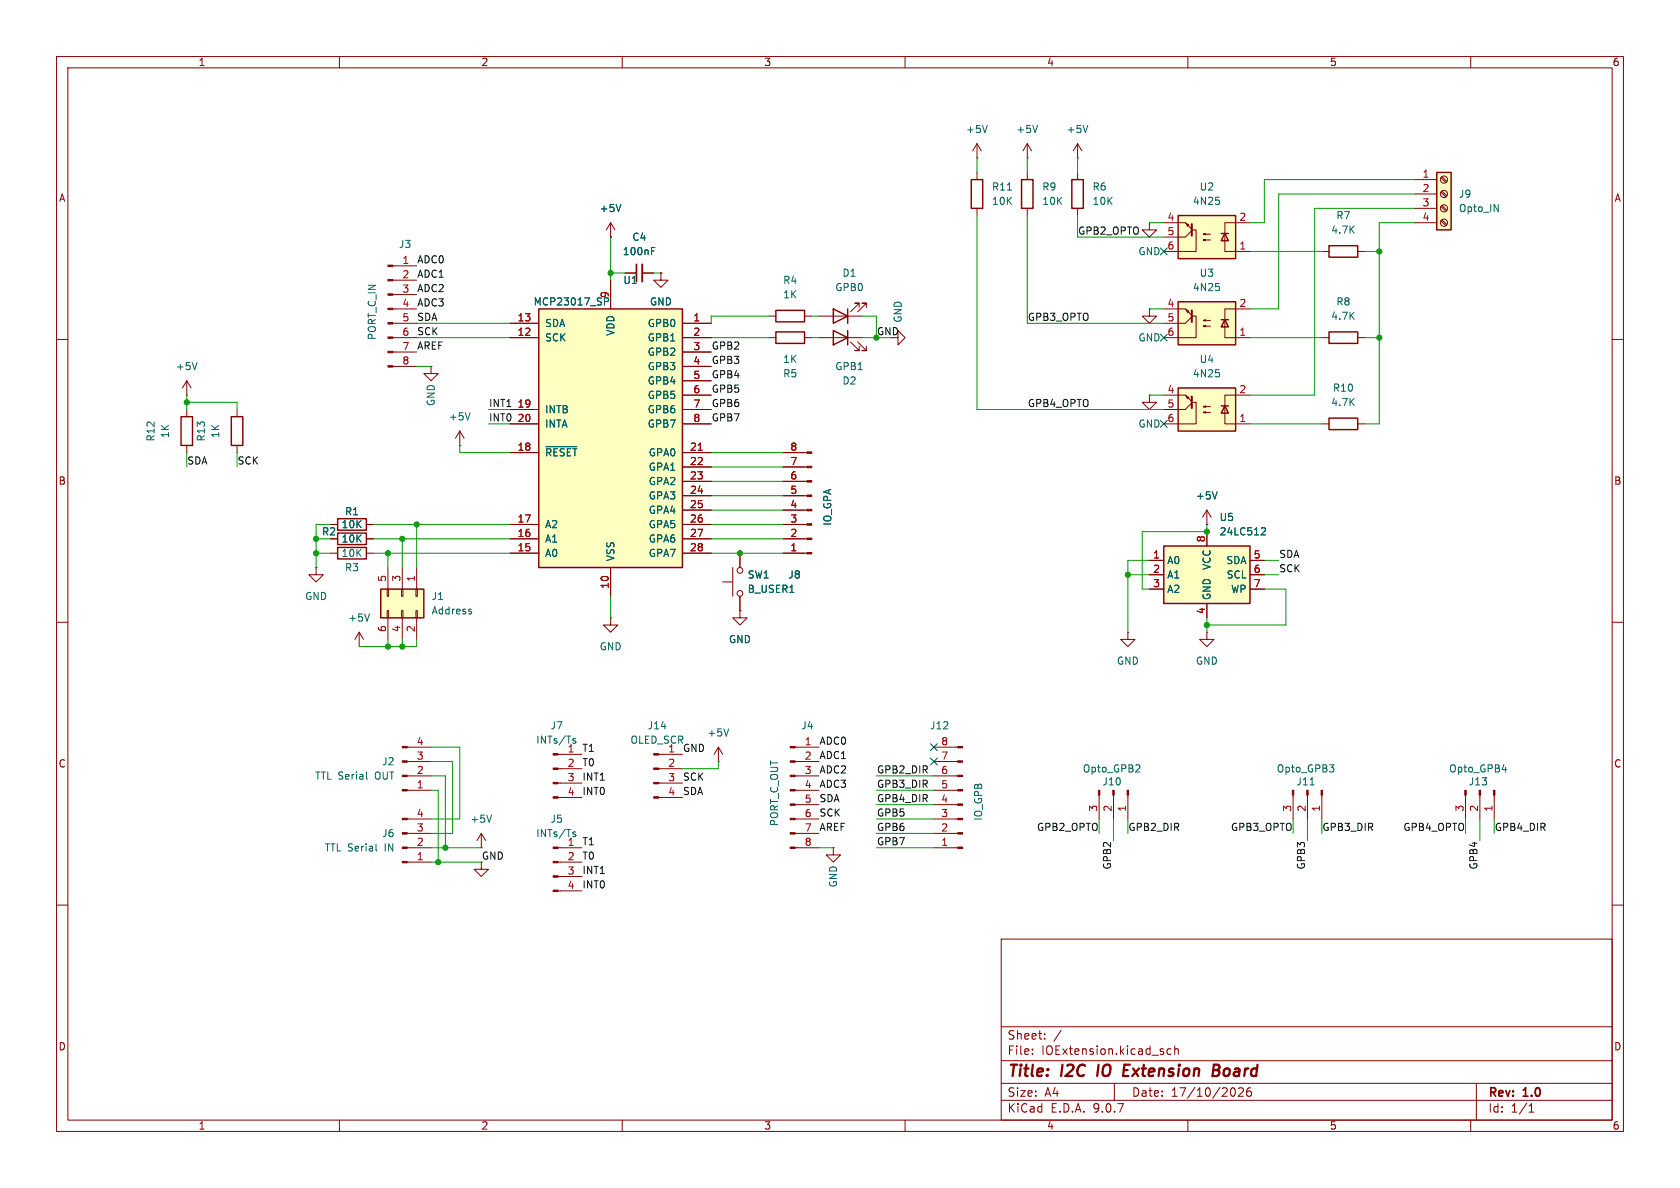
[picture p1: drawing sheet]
<svg xmlns="http://www.w3.org/2000/svg" width="297mm" height="210mm" viewBox="0 0 297 210" stroke-linecap="round" stroke-linejoin="round" font-family="sans-serif">
<g fill="none" stroke="#840000" stroke-width=".18">
<path d="M10 10h277v190h-277zM12 12h273v186h-273zM60 10v2M110 10v2M160 10v2M210 10v2M260 10v2M69.4 47h4.3M69.4 49.5h4.3M69.4 52.1h4.3M69.4 54.6h4.3M69.4 57.2h4.3"/>
<path d="M69.4 59.7h4.3M10 60h2M69.4 62.2h4.3M69.4 64.8h4.3M285 60h2M10 110h2M285 110h2M72 152.4h4.2M72 149.9h4.2M72 147.3h4.2M72 144.8h4.2M10 160h2"/>
<path d="M177 166h108v32h-108zM285 160h2M60 198v2M110 198v2M160 198v2M177 194.5h108M177 191.5h108M177 187.5h108M177 181.5h108M182.5 186.3v.1M182.5 185.5v.1M184.7 183.6v.1"/>
<path d="M184.7 182.8v.1M187.6 182.1l-1.3 2M197 191.5v3M207 185.5l-.4-.1-.3 .3v.4l.2 .2h.5M207.7 185.5l.2-.1 .3 .1 .1 .9M207.7 184.9v1.5M210 198v2M218 192.3a.94 .94 0 0 1 0 1.5M219 192.4l.5-.1 .2 .1 .1 .3-.9 1.1h.9M221.1 192.3a.59 .59 0 0 0-.7 .6v.6l.1 .2 .5 .1 .2-.1v-.5l-.1-.3h-.4l-.3 .3M260 198v2M261 191.5v6.5"/>
<path d="M270.3 196.6h.9M270.3 195.5l.4-.4v1.5"/>
</g>
<path d="M194.2 188.2l-.2 2M198.5 190.2h1M198.7 189.2h.6M198.8 188.2h.9M214.5 189.2h.6M214.6 188.2h.7a.49 .49 0 0 1 .3 .5 .49 .49 0 0 1-.5 .5l.3 .1a.58 .58 0 0 1-.3 .9h-.8z" fill="none" stroke="#840000" stroke-width=".4"/>
<g fill="#840000" stroke="#840000" stroke-width=".18">
<path d="M71.1 152.3h.9v.2h-.9z"/>
<path d="M71.1 149.7h.9v.3h-.9z"/>
<path d="M71.1 147.2h.9v.2h-.9z"/>
<path d="M71.1 144.7h.9v.2h-.9z"/>
<path d="M68.6 46.9h.8v.2h-.8z"/>
<path d="M68.6 49.4h.8v.3h-.8z"/>
<path d="M68.6 51.9h.8v.3h-.8z"/>
<path d="M68.6 54.5h.8v.2h-.8z"/>
<path d="M68.6 57h.8v.3h-.8z"/>
<path d="M68.6 59.6h.8v.2h-.8z"/>
<path d="M68.6 62.1h.8v.3h-.8z"/>
<path d="M68.6 64.6h.8v.3h-.8z"/>
</g>
<path d="M66.5 149.2v1.1l.2 .1" fill="none" stroke="#006464" stroke-width=".18"/>
<path d="M208.3 38.1h10.1v7.6h-10.1z" fill="#ffffc2"/>
<path d="M208.3 38.1h10.1v7.6h-10.1zM215.9 41.3h1.3M216.5 41.3l.7 1.2h-1.3z" fill="none" stroke="#840000" stroke-width=".25"/>
<path d="M205.7 39.4h3.8l1.2 1.1M209.7 39.5l.5 .3-.3 .2zM221 39.4h-4.5v5.1h4.5M210.7 40.8l-1.2 1.1h-3.8M210.8 40.6h.7v3.9h-5.8M212.7 42.4l.4 .1v-.2l-.4 .1h1.3M212.7 41.4l.4 .1v-.2l-.4 .1h1.3M259.1 140.6v4.2M261.6 140.6v4.2M264.2 140.6v4.2" fill="none" stroke="#840000" stroke-width=".18"/>
<path d="M210.7 39.6v2.1" fill="none" stroke="#840000" stroke-width=".36"/>
<path d="M215.5 35.5v.5M265.6 136h.8" fill="none" stroke="#006464" stroke-width=".18"/>
<g fill="#840000" stroke="#840000" stroke-width=".18">
<path d="M264 139.7h.3v.9h-.3z"/>
<path d="M261.5 139.7h.2v.9h-.2z"/>
<path d="M259 139.7h.2v.9h-.2z"/>
</g>
<path d="M205.7 96.5h15.3v10.2h-15.3z" fill="#ffffc2"/>
<path d="M32 73.7h2v5h-2zM40.9 73.7h2v5h-2zM59.7 94.2h5.1v2.1h-5.1zM59.7 96.8h5.1v2h-5.1zM205.7 96.5h15.3v10.2h-15.3z" fill="none" stroke="#840000" stroke-width=".25"/>
<g fill="none" stroke="#840000" stroke-width=".18">
<path d="M33 72.4v1.3M33 78.7v1.3M41.9 72.4v1.3M41.9 78.7v1.3M58.4 95.3h1.3M58.4 97.8h1.3M64.8 95.3h1.2M64.8 97.8h1.2M203.2 99.1h2.5M213.4 94v2.5M221 99.1h2.5M203.2 101.6h2.5"/>
<path d="M203.2 104.1h2.5M213.4 106.7v2.5M221 101.6h2.5M221 104.1h2.5M72 139.7h4.2M72 137.2h4.2M72 134.6h4.2M72 132.1h4.2M194.3 140.6v4.2M196.8 140.6v4.2M199.4 140.6v4.2M228.6 140.6v4.2"/>
<path d="M231.1 140.6v4.2M233.7 140.6v4.2"/>
</g>
<path d="M223.2 93.3l.4 .1 .1 .3-.8 .9h.8M64.8 136.5v1.1l.2 .1M201.3 135.2l.2 .2v.3l-.8 .8h.8M231.6 138.8h.7M235 135.2h.8l-.4 .5M235.7 135.7l.1 .2-.1 .5" fill="none" stroke="#006464" stroke-width=".18"/>
<g fill="#840000" stroke="#840000" stroke-width=".18">
<path d="M233.6 139.7h.2v.9h-.2z"/>
<path d="M231 139.7h.3v.9h-.3z"/>
<path d="M228.5 139.7h.2v.9h-.2z"/>
<path d="M199.3 139.7h.2v.9h-.2z"/>
<path d="M196.7 139.7h.3v.9h-.3z"/>
<path d="M194.2 139.7h.2v.9h-.2z"/>
<path d="M71.1 139.6h.9v.2h-.9z"/>
<path d="M71.1 137h.9v.3h-.9z"/>
<path d="M71.1 134.5h.9v.2h-.9z"/>
<path d="M71.1 132h.9v.2h-.9z"/>
</g>
<path d="M208.3 53.3h10.1v7.7h-10.1z" fill="#ffffc2"/>
<path d="M208.3 53.3h10.1v7.7h-10.1zM215.9 56.5h1.3M216.5 56.5l.7 1.3h-1.3z" fill="none" stroke="#840000" stroke-width=".25"/>
<path d="M205.7 54.6h3.8l1.2 1.2M209.7 54.7l.5 .3-.3 .2zM210.7 56l-1.2 1.2h-3.8M210.8 55.9h.7v3.8h-5.8M212.7 57.7l.4 .1v-.3l-.4 .2h1.3M212.7 56.6l.4 .2v-.3l-.4 .1h1.3M221 54.6h-4.5v5.1h4.5" fill="none" stroke="#840000" stroke-width=".18"/>
<path d="M210.7 54.9v2" fill="none" stroke="#840000" stroke-width=".36"/>
<path d="M215.5 50.7v.6" fill="none" stroke="#006464" stroke-width=".18"/>
<path d="M95.2 54.6h25.4v45.7h-25.4z" fill="#ffffc2"/>
<path d="M95.2 54.6h25.4v45.7h-25.4zM137.2 54.9h5v2h-5zM137.2 58.7h5v2h-5zM147.3 54.6l2.6 1.3-2.6 1.3zM147.3 58.4l2.6 1.3-2.6 1.3zM149.9 54.6v2.6M149.9 58.4v2.6M234.9 73.9h5.1v2h-5.1zM59.7 91.7h5.1v2h-5.1z" fill="none" stroke="#840000" stroke-width=".25"/>
<g fill="none" stroke="#840000" stroke-width=".18">
<path d="M107.9 39.4v2.5M107.9 39.4l-.7 1.2M107.9 39.4l.8 1.2M90.2 57.2h5M90.2 59.7h5M107.9 41.9h.1M107.9 49.5v5.1M110.5 48.3h2M113.5 48.3h2.1M116.8 48.3v1.2h1.3l-1.3 1.3-1.2-1.3h1.2M116.8 48.3h.1M120.6 57.2h5.1"/>
<path d="M120.6 59.7h5.1M135.9 59.7h1.3M135.9 55.9h1.3M142.2 59.7h1.3M142.2 55.9h1.3M144.8 59.7h7.6M144.8 55.9h7.6M151.9 54.4v-.8h-.8h.8l-1.5 1.5M153.2 54.4v-.8h-.8h.8l-1.6 1.5M157.5 59.7h1.2v-1.3l1.3 1.3-1.3 1.3v-1.3M81.3 78.7h.1M81.3 76.2l-.8 1.3"/>
<path d="M81.3 76.2l.7 1.3M81.3 76.2v2.5M90.2 72.4h5M90.2 74.9h5M120.6 72.4h5.1M120.6 74.9h5.1M120.6 62.2h5.1M120.6 64.8h5.1M120.6 67.3h5.1M120.6 69.9h5.1M150.4 60.5l1.5 1.5h-.8h.8v-.8M151.6 60.5l1.6 1.5h-.8h.8v-.8"/>
<path d="M203.2 69.9v1.2h1.3l-1.3 1.3-1.3-1.3h1.3M203.2 69.9h.1M233.7 74.9h1.2M240 74.9h1.3M58.4 92.7h1.3M64.8 92.7h1.2M90.2 80h5M90.2 92.7h5M90.2 95.3h5M90.2 97.8h5M120.6 80h5.1M120.6 92.7h5.1"/>
<path d="M120.6 95.3h5.1M120.6 97.8h5.1M120.6 82.6h5.1M120.6 85.1h5.1M120.6 87.6h5.1M120.6 90.2h5.1M55.9 100.3v1.3h1.2l-1.2 1.3-1.3-1.3h1.3M55.9 100.3h.1M107.9 100.3v5.1M199.4 111.8v1.2h1.3l-1.3 1.3-1.3-1.3h1.3M199.4 111.8h.1M213.4 111.8v1.2h1.2l-1.2 1.3-1.3-1.3h1.3"/>
<path d="M213.4 111.8h.1M165.1 139.7h4.2M165.1 137.2h4.2M165.1 134.6h4.2M165.1 132.1h4.2M85.1 149.9h.1M85.1 152.4v1.3h-1.3l1.3 1.2 1.3-1.2h-1.3M85.1 147.3l-.8 1.3M85.1 147.3l.8 1.3M85.1 147.3v2.6M98.7 149.9h4.2M98.7 152.4h4.2"/>
<path d="M98.7 154.9h4.2M98.7 157.5h4.2M165.1 149.9h4.2M165.1 147.3h4.2M165.1 144.8h4.2M165.1 142.2h4.2"/>
</g>
<path d="M109.8 36.1l-.5 1.3M115.2 44.4h.4M115.2 43.8h.6M83.1 73l-.4 1.2M96.5 79h5.5M86.9 144.1l-.4 1.3M101.3 147.4l.5 .3v.1l-.4 .1M101.3 147.1h.5" fill="none" stroke="#006464" stroke-width=".18"/>
<path d="M123.4 79.6h.8" fill="none" stroke="#a90000" stroke-width=".18"/>
<g fill="#840000" stroke="#840000" stroke-width=".18">
<path d="M169.3 149.7h.9v.3h-.9z"/>
<path d="M169.3 147.2h.9v.2h-.9z"/>
<path d="M169.3 144.7h.9v.2h-.9z"/>
<path d="M169.3 142.1h.9v.3h-.9z"/>
<path d="M169.3 139.6h.9v.2h-.9z"/>
<path d="M169.3 137h.9v.3h-.9z"/>
<path d="M169.3 134.5h.9v.2h-.9z"/>
<path d="M169.3 132h.9v.2h-.9z"/>
<path d="M97.8 149.7h.9v.3h-.9z"/>
<path d="M97.8 152.3h.9v.2h-.9z"/>
<path d="M97.8 154.8h.9v.3h-.9z"/>
<path d="M97.8 157.4h.9v.2h-.9z"/>
</g>
<path d="M112.5 46.7v3.1" fill="none" stroke="#840000" stroke-width=".3"/>
<path d="M113.5 46.7v3.1" fill="none" stroke="#840000" stroke-width=".33"/>
<path d="M208.3 68.6h10.1v7.6h-10.1z" fill="#ffffc2"/>
<path d="M171.7 31.8h2v5h-2zM180.6 31.8h2v5h-2zM189.5 31.8h2v5h-2zM208.3 68.6h10.1v7.6h-10.1zM215.9 71.8h1.3M216.5 71.8l.7 1.2h-1.3z" fill="none" stroke="#840000" stroke-width=".25"/>
<g fill="none" stroke="#840000" stroke-width=".18">
<path d="M172.7 27.9h.1M172.7 25.4v2.5M172.7 30.5v1.3M172.7 36.8v1.3M172.7 25.4l-.7 1.3M172.7 25.4l.8 1.3M181.6 27.9h.1M181.6 25.4v2.5M181.6 30.5v1.3M181.6 36.8v1.3M181.6 25.4l-.8 1.3M181.6 25.4l.8 1.3"/>
<path d="M190.5 27.9h.1M190.5 25.4l-.8 1.3M190.5 25.4l.8 1.3M190.5 25.4v2.5M190.5 30.5v1.3M190.5 36.8v1.3M33 69.9h.1M33 67.3l-.7 1.3M33 67.3l.8 1.3M33 67.3v2.6M205.7 69.9h3.8l1.2 1.1M209.7 70l.5 .2-.3 .3z"/>
<path d="M210.7 71.2l-1.2 1.2h-3.8M210.8 71.1h.7v3.8h-5.8M212.7 72.9l.4 .1v-.2l-.4 .1h1.3M212.7 71.9l.4 .1v-.2l-.4 .1h1.3M221 69.9h-4.5v5h4.5M63.5 114.3h.1M63.5 111.8l-.8 1.2M63.5 111.8l.8 1.2M63.5 111.8v2.5M116.4 133.4h4.2M116.4 135.9h4.2M116.4 138.4h4.2"/>
<path d="M127 134.6h.1M127 132.1l-.8 1.3M127 132.1l.8 1.3M127 132.1v2.5M140.6 132.1h4.2M140.6 134.6h4.2M140.6 137.2h4.2M140.6 139.7h4.2M116.4 141h4.2M140.6 142.2h4.2M140.6 144.8h4.2M140.6 147.3h4.2"/>
<path d="M140.6 149.9h4.2M147.3 149.9v1.2h-1.3l1.3 1.3 1.3-1.3h-1.3M147.3 149.9h.1"/>
</g>
<path d="M210.7 70.1v2" fill="none" stroke="#840000" stroke-width=".36"/>
<path d="M174.5 22.2l-.4 1.2M178.1 33.6h.7M183.4 22.2l-.4 1.2M192.3 22.2l-.4 1.2M34.8 64.1l-.4 1.2M215.5 66v.5M65.3 108.5l-.4 1.3M128.8 128.8l-.4 1.3" fill="none" stroke="#006464" stroke-width=".18"/>
<g fill="#840000" stroke="#840000" stroke-width=".18">
<path d="M115.6 133.2h.8v.3h-.8z"/>
<path d="M115.6 135.8h.8v.2h-.8z"/>
<path d="M115.6 138.3h.8v.3h-.8z"/>
<path d="M115.6 140.8h.8v.3h-.8z"/>
<path d="M139.7 132h.9v.2h-.9z"/>
<path d="M139.7 134.5h.9v.2h-.9z"/>
<path d="M139.7 137h.9v.3h-.9z"/>
<path d="M139.7 139.6h.9v.2h-.9z"/>
<path d="M139.7 142.1h.9v.3h-.9z"/>
<path d="M139.7 144.7h.9v.2h-.9z"/>
<path d="M139.7 147.2h.9v.2h-.9z"/>
<path d="M139.7 149.7h.9v.3h-.9z"/>
</g>
<path d="M254 30.5h2.5v10.1h-2.5z" fill="#ffffc2"/>
<path d="M254 30.5h2.5v10.1h-2.5zM234.9 43.4h5.1v2.1h-5.1z" fill="none" stroke="#840000" stroke-width=".25"/>
<g fill="none" stroke="#840000" stroke-width=".18">
<path d="M203.2 39.4v1.2h1.3l-1.3 1.3-1.3-1.3h1.3M203.2 39.4h.1M250.2 31.8h3.8M250.2 34.3h3.8M250.2 36.8h3.8M250.2 39.4h3.8M254.7 31.4l.9 .9M254.7 34l.9 .8M254.7 36.5l.9 .8M254.7 39l.9 .9M254.9 31.2l.9 .9M254.9 33.8l.9 .8"/>
<path d="M254.9 36.3l.9 .9M254.9 38.9l.9 .8M203.2 54.6v1.3h1.3l-1.3 1.3-1.3-1.3h1.3M203.2 54.6h.1M233.7 44.5h1.2M240 44.5h1.3M76.2 64.8v1.2h-1.3l1.3 1.3 1.3-1.3h-1.3M76.2 64.8h.1M130.8 97.8v2.5M213.4 92.7h.1M213.4 90.2l-.8 1.2M213.4 90.2l.7 1.2"/>
<path d="M213.4 90.2v2.5M127.8 102.9h1.7M129.5 100.3v5.1M130.8 108v1.2h1.3l-1.3 1.3-1.3-1.3h1.3M130.8 108h.1M130.8 105.4v2.6M98.7 133.4h4.2M98.7 135.9h4.2M98.7 138.4h4.2M98.7 141h4.2"/>
<circle cx="255.3" cy="39.4" r=".63"/>
<circle cx="255.3" cy="36.8" r=".63"/>
<circle cx="255.3" cy="31.7" r=".63"/>
<circle cx="255.3" cy="34.3" r=".63"/>
<circle cx="130.8" cy="104.9" r=".51"/>
<circle cx="130.8" cy="100.8" r=".51"/>
</g>
<g fill="#840000" stroke="#840000" stroke-width=".18">
<path d="M97.8 133.2h.9v.3h-.9z"/>
<path d="M97.8 135.8h.9v.2h-.9z"/>
<path d="M97.8 138.3h.9v.3h-.9z"/>
<path d="M97.8 140.8h.9v.3h-.9z"/>
</g>
<path d="M215.2 86.9l-.4 1.3M101.3 130.9l.5 .2v.2l-.4 .1M101.3 130.6h.5" fill="none" stroke="#006464" stroke-width=".18"/>
<path d="M67.3 104.1h7.6v5.1h-7.6z" fill="#ffffc2"/>
<path d="M234.9 58.7h5.1v2h-5.1zM67.3 104.1h7.6v5.1h-7.6z" fill="none" stroke="#840000" stroke-width=".25"/>
<g fill="none" stroke="#840000" stroke-width=".18">
<path d="M90.2 59.7h5M90.2 57.2h5M107.9 41.9h.1M107.9 49.5v5.1M110.5 48.3h2M113.5 48.3h2.1M116.8 48.3h.1M120.6 59.7h5.1M120.6 57.2h5.1M233.7 59.7h1.2M240 59.7h1.3M90.2 72.4h5"/>
<path d="M90.2 74.9h5M120.6 72.4h5.1M120.6 74.9h5.1M120.6 62.2h5.1M120.6 64.8h5.1M120.6 67.3h5.1M120.6 69.9h5.1M58.4 95.3h1.3M58.4 92.7h1.3M64.8 95.3h1.2M64.8 92.7h1.2M90.2 97.8h5"/>
<path d="M90.2 95.3h5M90.2 92.7h5M90.2 80h5M120.6 97.8h5.1M120.6 95.3h5.1M120.6 92.7h5.1M120.6 90.2h5.1M120.6 87.6h5.1M120.6 85.1h5.1M120.6 82.6h5.1M120.6 80h5.1M130.8 97.8v2.5"/>
<path d="M138.4 97.8h4.2M138.4 95.3h4.2M138.4 92.7h4.2M138.4 90.2h4.2M138.4 87.6h4.2M138.4 85.1h4.2M138.4 82.6h4.2M138.4 80h4.2M203.2 99.1h2.5M213.4 92.7h.1M213.4 94v2.5M221 99.1h2.5"/>
<path d="M68.5 104.1h.2v1.3h-.2zM68.5 108h.2v1.2h-.2zM68.6 100.3v3.8M68.6 109.2v3.8M71 104.1h.2v1.3h-.2zM71 108h.2v1.2h-.2zM71.1 100.3v3.8M71.1 109.2v3.8M73.5 104.1h.3v1.3h-.3zM73.5 108h.3v1.2h-.3zM73.7 100.3v3.8M73.7 109.2v3.8"/>
<path d="M107.9 109.2v1.3h1.3l-1.3 1.3-1.2-1.3h1.2M107.9 109.2h.1M107.9 100.3v5.1M130.8 108h.1M130.8 105.4v2.6M203.2 101.6h2.5M203.2 104.1h2.5M213.4 106.7v2.5M221 101.6h2.5M221 104.1h2.5"/>
</g>
<path d="M109.8 36.1l-.5 1.3M115.2 44.4h.4M115.2 43.8h.6M96.5 79h5.5M215.2 86.9l-.4 1.3M223.2 93.3l.4 .1 .1 .3-.8 .9h.8M83.2 108.1l.2 .2-.2 .2M83.2 107.7h.1" fill="none" stroke="#006464" stroke-width=".18"/>
<g fill="#840000" stroke="#840000" stroke-width=".18">
<path d="M142.6 97.7h.9v.2h-.9z"/>
<path d="M142.6 95.1h.9v.3h-.9z"/>
<path d="M142.6 92.6h.9v.2h-.9z"/>
<path d="M142.6 90h.9v.3h-.9z"/>
<path d="M142.6 87.5h.9v.3h-.9z"/>
<path d="M142.6 85h.9v.2h-.9z"/>
<path d="M142.6 82.4h.9v.3h-.9z"/>
<path d="M142.6 79.9h.9v.2h-.9z"/>
</g>
<g fill="none" stroke="#009600" stroke-width=".18">
<path d="M172.7 38.1v34.3h33M172.7 27.9v2.6M181.6 38.1v19.1h24.1M181.6 27.9v2.6M190.5 38.1v3.8h15.2M190.5 27.9v2.6M203.2 39.4h2.5M250.2 39.4h-6.4v35.5h-2.5M250.2 31.8h-26.7v7.6h-2.5M250.2 36.8h-17.8v33.1h-11.4M250.2 34.3h-24.1v20.3h-5.1M73.7 57.2h16.5"/>
<path d="M73.7 59.7h16.5M107.9 41.9v7.6M107.9 48.3h2.6M115.6 48.3h1.2M125.7 59.7h10.2M135.9 55.9h-10.2v1.3M143.5 59.7h1.3M143.5 55.9h1.3M152.4 55.9h2.5v3.8h-2.5M203.2 54.6h2.5M221 59.7h12.7M221 44.5h12.7"/>
<path d="M241.3 59.7h2.5M241.3 44.5h2.5M33 69.9v2.5M33 71.1h8.9v1.3M73.7 64.8h2.5M81.3 78.7v1.3h8.9M86.4 74.9h3.8M86.4 72.4h3.8M203.2 69.9h2.5M221 74.9h12.7M33 80v2.6M41.9 80v2.6"/>
<path d="M55.9 95.3h2.5M55.9 97.8h2.5M58.4 92.7h-2.5v7.6M66 92.7h24.2M66 95.3h24.2M66 97.8h24.2M68.6 97.8v2.5M71.1 95.3v5M73.7 92.7v7.6M125.7 80h12.7M125.7 92.7h12.7M125.7 95.3h12.7"/>
<path d="M125.7 97.8h12.7M125.7 90.2h12.7M125.7 85.1h12.7M125.7 87.6h12.7M125.7 82.6h12.7M203.2 99.1h-3.8v12.7M213.4 92.7v1.3h-11.5v10.1h1.3M223.5 99.1h2.6M68.6 113v1.3M71.1 113v1.3M73.7 113v1.3h-10.2M107.9 105.4v3.8"/>
<path d="M199.4 101.6h3.8M213.4 109.2v2.6M223.5 104.1h3.8v6.4h-13.9M223.5 101.6h2.6M76.2 137.2h2.5v12.7M76.2 134.6h3.8v12.7h-3.8M76.2 132.1h5.1v12.7h-5.1M76.2 139.7h1.3v12.7M127 134.6v1.3h-6.4M154.9 137.2h10.2M154.9 139.7h10.2M76.2 149.9h8.9"/>
<path d="M76.2 152.4h8.9M144.8 149.9h2.5M154.9 147.3h10.2M154.9 144.8h10.2M154.9 149.9h10.2M154.9 142.2h10.2M194.3 144.8v2.5M196.8 144.8v3.8M199.4 144.8v2.5M228.6 144.8v2.5M231.1 144.8v3.8M233.7 144.8v2.5"/>
<path d="M259.1 144.8v2.5M261.6 144.8v3.8M264.2 144.8v2.5"/>
</g>
<path d="M205.1 43.8l1.2 1.3M205.1 59.1l1.2 1.2M206.3 43.8l-1.2 1.3M206.3 59.1l-1.2 1.2M205.1 74.3l1.2 1.2M206.3 74.3l-1.2 1.2M164.5 134l1.2 1.2M164.5 131.5l1.2 1.2M165.7 134l-1.2 1.2M165.7 131.5l-1.2 1.2" fill="none" stroke="#000084" stroke-width=".18"/>
<path d="M123.4 79.6h.8" fill="none" stroke="#a90000" stroke-width=".18"/>
<g fill="#009600" stroke="#009600" stroke-width=".18">
<circle cx="199.4" cy="101.6" r=".46"/>
<circle cx="73.7" cy="92.7" r=".46"/>
<circle cx="68.6" cy="97.8" r=".46"/>
<circle cx="78.7" cy="149.9" r=".46"/>
<circle cx="77.5" cy="152.4" r=".46"/>
<circle cx="243.8" cy="44.5" r=".46"/>
<circle cx="243.8" cy="59.7" r=".46"/>
<circle cx="107.9" cy="48.3" r=".46"/>
<circle cx="71.1" cy="114.3" r=".46"/>
<circle cx="68.6" cy="114.3" r=".46"/>
<circle cx="130.8" cy="97.8" r=".46"/>
<circle cx="154.9" cy="59.7" r=".46"/>
<circle cx="55.9" cy="95.3" r=".46"/>
<circle cx="55.9" cy="97.8" r=".46"/>
<circle cx="71.1" cy="95.3" r=".46"/>
<circle cx="33" cy="71.1" r=".46"/>
<circle cx="213.4" cy="94" r=".46"/>
<circle cx="213.4" cy="110.5" r=".46"/>
</g>
<g font-size="2.8" fill="#840000">
<text x="178" y="190.9">Title:</text>
<text x="187.7" y="190.9">I2C</text>
<text x="194.8" y="190.9">IO</text>
<text x="200.2" y="190.9">Extension</text>
<text x="216.8" y="190.9">Board</text>
</g>
<g font-size="2.1" fill="#840000">
<text x="178" y="184">Sheet:</text>
<text x="178" y="186.7">File:</text>
<text x="184.1" y="186.7">IOExtension.kicad_sch</text>
<text x="178" y="196.9">KiCad</text>
<text x="178" y="194.1">Size:</text>
<text x="184.7" y="194.1">A4</text>
<text x="185.7" y="196.9">E.D.A.</text>
<text x="193.3" y="196.9">9.0.7</text>
<text x="200" y="194.1">Date:</text>
<text x="207" y="194.1">17/10/2026</text>
<text x="263" y="194.3">Rev:</text>
<text x="263" y="196.9">Id:</text>
<text x="267.1" y="196.9">1/1</text>
<text x="269.4" y="194.3">1.0</text>
</g>
<g font-size="1.8" fill="#840000">
<text x="35" y="11.9">1</text>
<text x="85" y="11.9">2</text>
<text x="135" y="11.9">3</text>
<text x="185" y="11.9">4</text>
<text x="235" y="11.9">5</text>
<text x="285" y="11.9">6</text>
<text x="10.3" y="35.9">A</text>
<text x="285.3" y="35.9">A</text>
<text x="10.3" y="85.9">B</text>
<text x="285.3" y="85.9">B</text>
<text x="10.3" y="135.9">C</text>
<text x="285.3" y="135.9">C</text>
<text x="10.3" y="185.9">D</text>
<text x="285.3" y="185.9">D</text>
<text x="35" y="199.9">1</text>
<text x="85" y="199.9">2</text>
<text x="135" y="199.9">3</text>
<text x="185" y="199.9">4</text>
<text x="235" y="199.9">5</text>
<text x="285" y="199.9">6</text>
</g>
<g font-size="1.8" fill="#006464">
<text x="170.7" y="23.7">+5V</text>
<text x="179.6" y="23.7">+5V</text>
<text x="188.5" y="23.7">+5V</text>
<text x="175.3" y="33.9">R11</text>
<text x="184.2" y="33.9">R9</text>
<text x="193" y="33.9">R6</text>
<text x="212" y="33.9">U2</text>
<text x="257.8" y="35.2">J9</text>
<text x="105.9" y="37.7">+5V</text>
<text x="175.3" y="36.4">10K</text>
<text x="184.2" y="36.4">10K</text>
<text x="193" y="36.4">10K</text>
<text x="210.8" y="36.4">4N25</text>
<text x="235.2" y="41.5">4.7K</text>
<text x="236.1" y="39">R7</text>
<text x="257.8" y="37.7">Opto_IN</text>
<text x="70.4" y="44">J3</text>
<text x="110" y="45.3">100nF</text>
<text x="111.7" y="42.8">C4</text>
<text x="201.2" y="45.3">GND</text>
<text x="110.1" y="50.4">U1</text>
<text x="138.4" y="50.4">R4</text>
<text x="138.4" y="52.9">1K</text>
<text x="147.6" y="51.7">GPB0</text>
<text x="148.8" y="49.1">D1</text>
<text x="210.8" y="51.7">4N25</text>
<text x="212" y="49.1">U3</text>
<text x="94.2" y="54.2">MCP23017_SP</text>
<text x="96.3" y="58">SDA</text>
<text x="108.8" y="59.5" transform="rotate(-90 108.8 59.5)">VDD</text>
<text x="114.4" y="58">GPB0</text>
<text x="114.8" y="54.2">GND</text>
<text x="159.6" y="57.1" transform="rotate(-90 159.6 57.1)">GND</text>
<text x="235.2" y="56.7">4.7K</text>
<text x="236.1" y="54.2">R8</text>
<text x="31" y="65.6">+5V</text>
<text x="66.6" y="60.2" transform="rotate(-90 66.6 60.2)">PORT_C_IN</text>
<text x="96.3" y="60.6">SCK</text>
<text x="114.4" y="60.6">GPB1</text>
<text x="114.4" y="63.1">GPB2</text>
<text x="114.4" y="65.6">GPB3</text>
<text x="138.4" y="64.4">1K</text>
<text x="147.6" y="65.6">GPB1</text>
<text x="201.2" y="60.6">GND</text>
<text x="212" y="64.4">U4</text>
<text x="77.1" y="71.9" transform="rotate(-90 77.1 71.9)">GND</text>
<text x="114.4" y="68.2">GPB4</text>
<text x="114.4" y="70.7">GPB5</text>
<text x="138.4" y="66.9">R5</text>
<text x="148.8" y="68.2">D2</text>
<text x="210.8" y="66.9">4N25</text>
<text x="235.2" y="72">4.7K</text>
<text x="235.5" y="69.4">R10</text>
<text x="30.1" y="77.5" transform="rotate(-90 30.1 77.5)">1K</text>
<text x="39" y="77.5" transform="rotate(-90 39 77.5)">1K</text>
<text x="79.2" y="74.5">+5V</text>
<text x="96.3" y="73.3">INTB</text>
<text x="96.3" y="75.8">INTA</text>
<text x="114.4" y="73.3">GPB6</text>
<text x="114.4" y="75.8">GPB7</text>
<text x="201.2" y="75.8">GND</text>
<text x="27.5" y="78.1" transform="rotate(-90 27.5 78.1)">R12</text>
<text x="36.4" y="78.1" transform="rotate(-90 36.4 78.1)">R13</text>
<text x="96.3" y="80.9">~{RESET}</text>
<text x="114.6" y="80.9">GPA0</text>
<text x="114.6" y="83.4">GPA1</text>
<text x="114.6" y="86">GPA2</text>
<text x="114.6" y="88.5">GPA3</text>
<text x="211.3" y="88.5">+5V</text>
<text x="56.8" y="94.8">R2</text>
<text x="60.3" y="93.6">10K</text>
<text x="60.9" y="91.3">R1</text>
<text x="96.3" y="93.6">A2</text>
<text x="114.6" y="91">GPA4</text>
<text x="114.6" y="93.6">GPA5</text>
<text x="147.2" y="93" transform="rotate(-90 147.2 93)">IO_GPA</text>
<text x="215.5" y="92.3">U5</text>
<text x="215.5" y="94.8">24LC512</text>
<text x="60.3" y="96.1">10K</text>
<text x="60.3" y="98.7">10K</text>
<text x="60.9" y="101.2">R3</text>
<text x="96.3" y="96.1">A1</text>
<text x="96.3" y="98.7">A0</text>
<text x="108.8" y="99.3" transform="rotate(-90 108.8 99.3)">VSS</text>
<text x="114.6" y="96.1">GPA6</text>
<text x="114.6" y="98.7">GPA7</text>
<text x="206.2" y="99.9">A0</text>
<text x="214.2" y="100.9" transform="rotate(-90 214.2 100.9)">VCC</text>
<text x="216.7" y="99.9">SDA</text>
<text x="53.8" y="106.3">GND</text>
<text x="76.2" y="106.3">J1</text>
<text x="132.1" y="105">B_USER1</text>
<text x="132.1" y="102.5">SW1</text>
<text x="139.3" y="102.5">J8</text>
<text x="206.2" y="102.5">A1</text>
<text x="206.2" y="105">A2</text>
<text x="214.2" y="106.2" transform="rotate(-90 214.2 106.2)">GND</text>
<text x="216.8" y="102.5">SCL</text>
<text x="217.5" y="105">WP</text>
<text x="61.5" y="110.1">+5V</text>
<text x="76.2" y="108.8">Address</text>
<text x="128.8" y="113.9">GND</text>
<text x="105.9" y="115.2">GND</text>
<text x="197.4" y="117.7">GND</text>
<text x="211.3" y="117.7">GND</text>
<text x="94.7" y="131.7">INTs/Ts</text>
<text x="97.2" y="129.1">J7</text>
<text x="111.4" y="131.7">OLED_SCR</text>
<text x="114.4" y="129.1">J14</text>
<text x="125" y="130.4">+5V</text>
<text x="141.6" y="129.1">J4</text>
<text x="164.3" y="129.1">J12</text>
<text x="67.5" y="135.5">J2</text>
<text x="100.3" y="133.1">1</text>
<text x="118" y="133.1">1</text>
<text x="191.3" y="136.8">Opto_GPB2</text>
<text x="225.6" y="136.8">Opto_GPB3</text>
<text x="256.1" y="136.8">Opto_GPB4</text>
<text x="55.6" y="138">TTL Serial</text>
<text x="66.4" y="138">OUT</text>
<text x="194.8" y="139">J10</text>
<text x="229.1" y="139">J11</text>
<text x="259.6" y="139">J13</text>
<text x="67.5" y="148.2">J6</text>
<text x="83.1" y="145.6">+5V</text>
<text x="94.7" y="148.2">INTs/Ts</text>
<text x="97.2" y="145.6">J5</text>
<text x="100.3" y="149.6">1</text>
<text x="137.8" y="146.1" transform="rotate(-90 137.8 146.1)">PORT_C_OUT</text>
<text x="173.8" y="145.2" transform="rotate(-90 173.8 145.2)">IO_GPB</text>
<text x="57.3" y="150.7">TTL Serial</text>
<text x="68.1" y="150.7">IN</text>
<text x="148.2" y="157" transform="rotate(-90 148.2 157)">GND</text>
</g>
<g font-size="1.8" fill="#a90000">
<text x="251.4" y="31.5">1</text>
<text x="251.4" y="34">2</text>
<text x="206.3" y="41.7">5</text>
<text x="206.3" y="39.1">4</text>
<text x="219" y="39.1">2</text>
<text x="251.4" y="36.6">3</text>
<text x="251.4" y="39.1">4</text>
<text x="71" y="46.7">1</text>
<text x="206.3" y="44.2">6</text>
<text x="219" y="44.2">1</text>
<text x="71" y="49.3">2</text>
<text x="71" y="51.8">3</text>
<text x="107.7" y="52.8" transform="rotate(-90 107.7 52.8)">9</text>
<text x="71" y="54.4">4</text>
<text x="71" y="56.9">5</text>
<text x="71" y="59.4">6</text>
<text x="91.4" y="56.9">13</text>
<text x="91.4" y="59.4">12</text>
<text x="122.5" y="56.9">1</text>
<text x="122.5" y="59.4">2</text>
<text x="206.3" y="59.4">6</text>
<text x="206.3" y="56.9">5</text>
<text x="206.3" y="54.4">4</text>
<text x="219" y="59.4">1</text>
<text x="219" y="54.4">2</text>
<text x="71" y="62">7</text>
<text x="71" y="64.5">8</text>
<text x="122.5" y="62">3</text>
<text x="122.5" y="64.5">4</text>
<text x="122.5" y="67.1">5</text>
<text x="122.5" y="69.6">6</text>
<text x="206.3" y="69.6">4</text>
<text x="219" y="69.6">2</text>
<text x="91.4" y="72.1">19</text>
<text x="91.4" y="74.7">20</text>
<text x="122.5" y="72.1">7</text>
<text x="122.5" y="74.7">8</text>
<text x="206.3" y="74.7">6</text>
<text x="206.3" y="72.1">5</text>
<text x="219" y="74.7">1</text>
<text x="91.4" y="79.8">18</text>
<text x="121.9" y="79.8">21</text>
<text x="121.9" y="82.3">22</text>
<text x="139.6" y="82.3">7</text>
<text x="139.6" y="79.8">8</text>
<text x="121.9" y="84.8">23</text>
<text x="121.9" y="87.4">24</text>
<text x="121.9" y="89.9">25</text>
<text x="139.6" y="89.9">4</text>
<text x="139.6" y="87.4">5</text>
<text x="139.6" y="84.8">6</text>
<text x="91.4" y="92.5">17</text>
<text x="91.4" y="95">16</text>
<text x="121.9" y="92.5">26</text>
<text x="121.9" y="95">27</text>
<text x="139.6" y="95">2</text>
<text x="139.6" y="92.5">3</text>
<text x="213.1" y="96" transform="rotate(-90 213.1 96)">8</text>
<text x="91.4" y="97.5">15</text>
<text x="121.9" y="97.5">28</text>
<text x="139.6" y="97.5">1</text>
<text x="203.8" y="98.8">1</text>
<text x="203.8" y="101.3">2</text>
<text x="221.5" y="98.8">5</text>
<text x="221.5" y="101.3">6</text>
<text x="68.3" y="102.9" transform="rotate(-90 68.3 102.9)">5</text>
<text x="70.9" y="102.9" transform="rotate(-90 70.9 102.9)">3</text>
<text x="73.4" y="102.9" transform="rotate(-90 73.4 102.9)">1</text>
<text x="107.7" y="104.2" transform="rotate(-90 107.7 104.2)">10</text>
<text x="203.8" y="103.9">3</text>
<text x="221.5" y="103.9">7</text>
<text x="68.3" y="111.8" transform="rotate(-90 68.3 111.8)">6</text>
<text x="70.9" y="111.8" transform="rotate(-90 70.9 111.8)">4</text>
<text x="73.4" y="111.8" transform="rotate(-90 73.4 111.8)">2</text>
<text x="213.1" y="108.7" transform="rotate(-90 213.1 108.7)">4</text>
<text x="73.6" y="131.8">4</text>
<text x="142.2" y="131.8">1</text>
<text x="166.3" y="131.8">8</text>
<text x="73.6" y="136.9">2</text>
<text x="73.6" y="134.4">3</text>
<text x="100.3" y="135.6">2</text>
<text x="118" y="135.6">2</text>
<text x="142.2" y="134.4">2</text>
<text x="142.2" y="136.9">3</text>
<text x="166.3" y="136.9">6</text>
<text x="166.3" y="134.4">7</text>
<text x="73.6" y="139.4">1</text>
<text x="100.3" y="138.2">3</text>
<text x="100.3" y="140.7">4</text>
<text x="118" y="138.2">3</text>
<text x="118" y="140.7">4</text>
<text x="142.2" y="139.4">4</text>
<text x="142.2" y="142">5</text>
<text x="166.3" y="142">4</text>
<text x="166.3" y="139.4">5</text>
<text x="194.1" y="143.6" transform="rotate(-90 194.1 143.6)">3</text>
<text x="196.6" y="143.6" transform="rotate(-90 196.6 143.6)">2</text>
<text x="199.1" y="143.6" transform="rotate(-90 199.1 143.6)">1</text>
<text x="228.3" y="143.6" transform="rotate(-90 228.3 143.6)">3</text>
<text x="230.9" y="143.6" transform="rotate(-90 230.9 143.6)">2</text>
<text x="233.4" y="143.6" transform="rotate(-90 233.4 143.6)">1</text>
<text x="258.8" y="143.6" transform="rotate(-90 258.8 143.6)">3</text>
<text x="261.4" y="143.6" transform="rotate(-90 261.4 143.6)">2</text>
<text x="263.9" y="143.6" transform="rotate(-90 263.9 143.6)">1</text>
<text x="73.6" y="149.6">2</text>
<text x="73.6" y="147.1">3</text>
<text x="73.6" y="144.5">4</text>
<text x="142.2" y="144.5">6</text>
<text x="142.2" y="147.1">7</text>
<text x="142.2" y="149.6">8</text>
<text x="166.3" y="149.6">1</text>
<text x="166.3" y="147.1">2</text>
<text x="166.3" y="144.5">3</text>
<text x="73.6" y="152.1">1</text>
<text x="100.3" y="152.1">2</text>
<text x="100.3" y="154.7">3</text>
<text x="100.3" y="157.2">4</text>
</g>
<g font-size="1.8" fill="#0f0f0f">
<text x="190.5" y="41.6">GPB2_OPTO</text>
<text x="73.7" y="46.6">ADC0</text>
<text x="73.7" y="51.7">ADC2</text>
<text x="73.7" y="49.2">ADC1</text>
<text x="73.7" y="54.3">ADC3</text>
<text x="73.7" y="56.8">SDA</text>
<text x="73.7" y="59.3">SCK</text>
<text x="181.6" y="56.8">GPB3_OPTO</text>
<text x="73.7" y="61.9">AREF</text>
<text x="125.7" y="64.4">GPB3</text>
<text x="125.7" y="61.9">GPB2</text>
<text x="125.7" y="69.5">GPB5</text>
<text x="125.7" y="67">GPB4</text>
<text x="86.4" y="74.6">INT0</text>
<text x="86.4" y="72">INT1</text>
<text x="125.7" y="72">GPB6</text>
<text x="125.7" y="74.6">GPB7</text>
<text x="181.6" y="72">GPB4_OPTO</text>
<text x="33" y="82.2">SDA</text>
<text x="41.9" y="82.2">SCK</text>
<text x="226.1" y="98.7">SDA</text>
<text x="226.1" y="101.3">SCK</text>
<text x="144.8" y="131.7">ADC0</text>
<text x="102.9" y="133">T1</text>
<text x="102.9" y="135.5">T0</text>
<text x="120.6" y="133">GND</text>
<text x="144.8" y="136.8">ADC2</text>
<text x="144.8" y="134.3">ADC1</text>
<text x="154.9" y="136.8">GPB2_DIR</text>
<text x="102.9" y="138.1">INT1</text>
<text x="102.9" y="140.6">INT0</text>
<text x="120.6" y="138.1">SCK</text>
<text x="120.6" y="140.6">SDA</text>
<text x="144.8" y="139.4">ADC3</text>
<text x="144.8" y="141.9">SDA</text>
<text x="154.9" y="139.4">GPB3_DIR</text>
<text x="154.9" y="141.9">GPB4_DIR</text>
<text x="102.9" y="149.5">T1</text>
<text x="144.8" y="147">AREF</text>
<text x="144.8" y="144.4">SCK</text>
<text x="154.9" y="149.5">GPB7</text>
<text x="154.9" y="144.4">GPB5</text>
<text x="154.9" y="147">GPB6</text>
<text x="183.2" y="147">GPB2_OPTO</text>
<text x="199.4" y="147">GPB2_DIR</text>
<text x="217.5" y="147">GPB3_OPTO</text>
<text x="233.7" y="147">GPB3_DIR</text>
<text x="248" y="147">GPB4_OPTO</text>
<text x="264.2" y="147">GPB4_DIR</text>
<text x="85.1" y="152.1">GND</text>
<text x="102.9" y="152.1">T0</text>
<text x="102.9" y="154.6">INT1</text>
<text x="196.5" y="153.8" transform="rotate(-90 196.5 153.8)">GPB2</text>
<text x="230.8" y="153.8" transform="rotate(-90 230.8 153.8)">GPB3</text>
<text x="261.3" y="153.8" transform="rotate(-90 261.3 153.8)">GPB4</text>
<text x="102.9" y="157.1">INT0</text>
</g>
<text font-size="1.8" fill="#009600" x="154.9" y="59.3">GND</text>
</svg>
